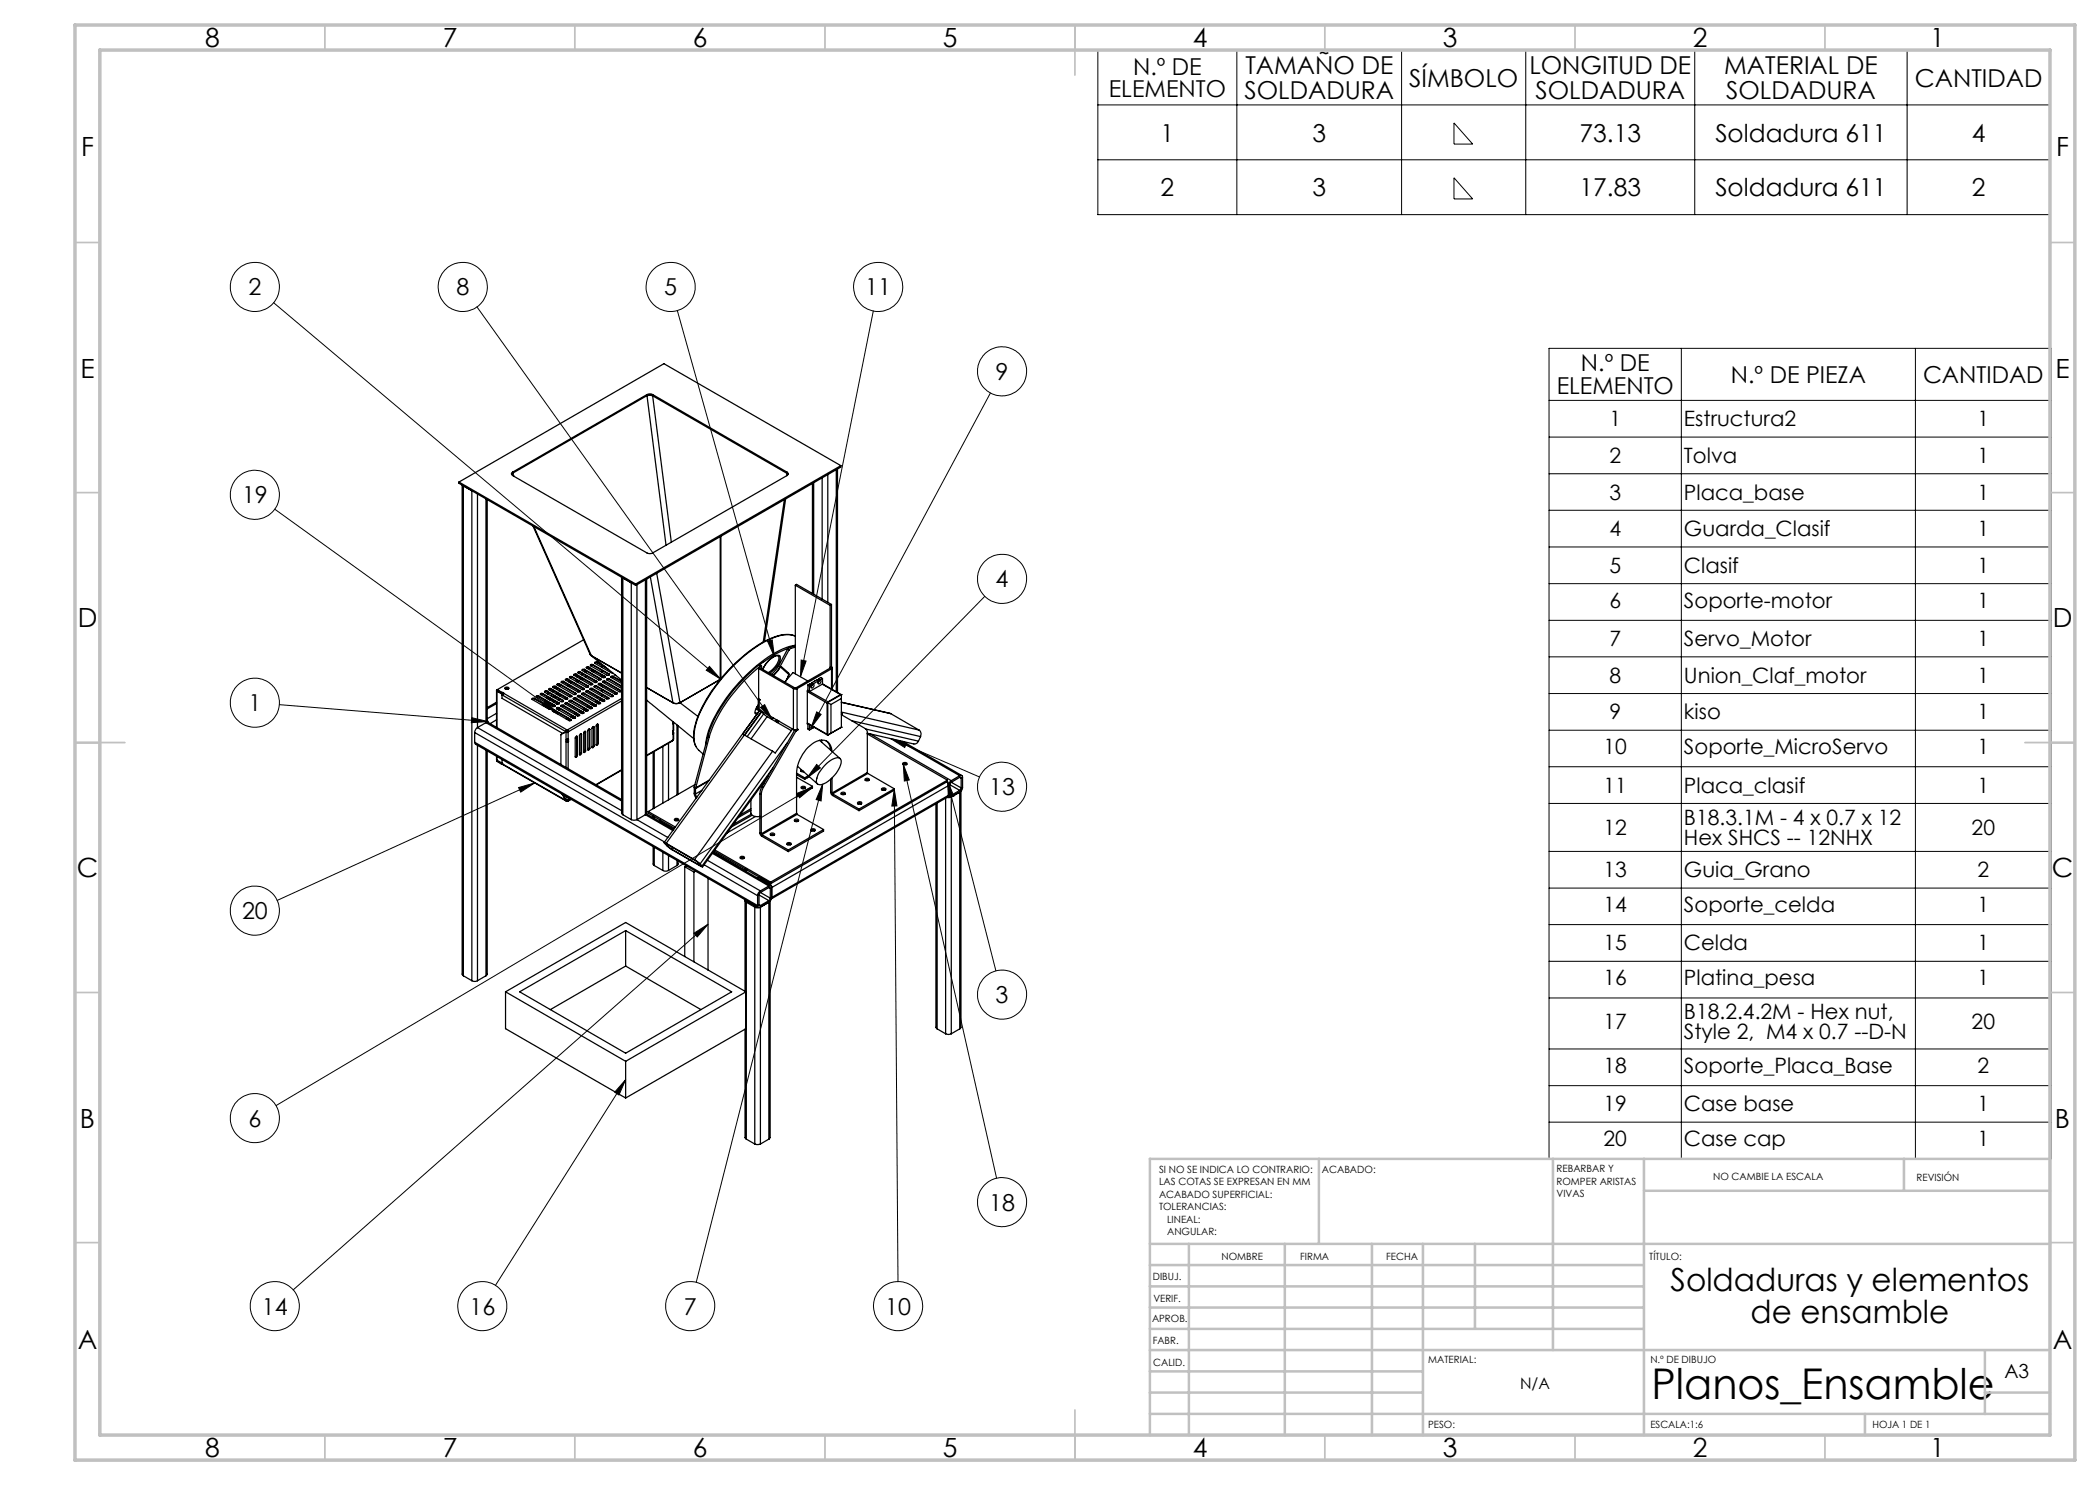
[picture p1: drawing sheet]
<svg xmlns="http://www.w3.org/2000/svg" width="420mm" height="297mm" viewBox="0 0 420 297" stroke-linecap="round" stroke-linejoin="round" font-family="sans-serif">
<g fill="none" stroke="#000" stroke-width=".2">
<path d="M219.6 10h190.4v32.9h-190.4zM247.4 10v32.9M280.3 10v32.9M305.2 10v32.9M338.9 10v32.9M381.4 10v32.9M219.6 32h190.4M219.6 21h190.4M290.8 24.6l3.7 4.2h-3.7zM290.8 35.6l3.7 4.2h-3.7zM54.7 60.5l89.4 75.3M95.4 61.4l59 82.5"/>
<path d="M135.5 62.1l19.4 69.2M174.7 62.2l-14.6 73.2M198.1 78.6l-35.9 67M309.8 69.7h100.4v162.1h-100.4zM336.3 69.7v162.1M383.1 69.7v162.1M309.8 87.4h100.4M309.8 94.8h100.4M309.8 80.1h100.4M55 101.8l56.4 40.8M197 119.3l-35.6 36.3M309.8 102.1h100.4"/>
<path d="M309.8 109.4h100.4M309.8 116.7h100.4M141.9 133.3l2.2 2.5-2.8-1.7zM153.5 128.2l.9-.2 .5 3.3zM160.2 132l1 .2-1.1 3.2zM309.8 124.1h100.4M309.8 131.4h100.4M309.8 138.7h100.4M55.9 140.9l41.7 3.4M94.4 143.5l3.2 .8-3.3 .2zM103.7 157.5l3.2-.9-2.8 1.8zM106.9 156.6l-51.5 23.5"/>
<path d="M109 140.2l2.4 2.4-3-1.6zM152.1 141.5l.8-.6 1.5 3zM159.4 158.7l3.1-1.3-2.6 2.2zM162.5 157.4l-107.3 63.7M163.3 142.4l.9 .5-2 2.7zM163.3 152.9l.8 .7-2.7 2zM164.5 156.8l-.3 3.4-1-.3zM164.5 156.8l-25.3 99.7M178.1 147.7l3.3 .9-.5 .9zM178.1 147.7l17.8 7.7M178.9 157.9l.5 3.3h-1zM178.9 157.9l.7 98.4"/>
<path d="M180.7 152.9l1.2 3.1-1 .2zM180.7 152.9l18.6 82.8M189.5 156.2l1.3 3-1 .3zM189.5 156.2l9.7 38M309.8 146h100.4M309.8 153.3h100.4M309.8 160.7h100.4M309.8 170.3h100.4M309.8 177.6h100.4M138.8 186.7l2.8-1.8-2.1 2.5zM141.6 184.9l-83 73.1M309.8 184.9h100.4"/>
<path d="M309.8 192.3h100.4M309.8 199.6h100.4M125.1 215.9l-1.3 3.1-.9-.6zM125.1 215.9l-26 41.2M309.8 209.8h100.4M309.8 217.1h100.4M309.8 224.4h100.4"/>
<circle cx="51" cy="57.4" r="4.9"/>
<circle cx="92.5" cy="57.4" r="4.9"/>
<circle cx="134.1" cy="57.4" r="4.9"/>
<circle cx="175.6" cy="57.4" r="4.9"/>
<circle cx="200.4" cy="74.3" r="4.9"/>
<circle cx="51" cy="99" r="4.9"/>
<circle cx="200.4" cy="115.8" r="4.9"/>
<circle cx="51" cy="140.5" r="4.9"/>
<circle cx="200.4" cy="157.4" r="4.9"/>
<circle cx="51" cy="182.1" r="4.9"/>
<circle cx="200.4" cy="198.9" r="4.9"/>
<circle cx="51" cy="223.6" r="4.9"/>
<circle cx="200.4" cy="240.4" r="4.9"/>
<circle cx="55" cy="261.2" r="4.9"/>
<circle cx="96.5" cy="261.2" r="4.9"/>
<circle cx="138" cy="261.2" r="4.9"/>
<circle cx="179.6" cy="261.2" r="4.9"/>
</g>
<g fill="none" stroke="#c0c0c0" stroke-width=".35">
<path d="M65 5v5M115 5v5M165 5v5M215 5v10M265 5v5M315 5v5M365 5v5M15 48.5h5M410 48.5h5M15 98.5h5M410 98.5h5M15 148.5h10"/>
<path d="M405 148.5h10M15 198.5h5M410 198.5h5M15 248.5h5M410 248.5h5M65 287v5M115 287v5M165 287v5M215 282v10M265 287v5M315 287v5M365 287v5"/>
</g>
<g fill="none" stroke="#c0c0c0" stroke-width=".5">
<path d="M263.8 231.8v17M310.6 231.8v38.2M328.8 231.8v55.2M328.8 238.2h81.2M380.8 231.8v6.4M410 231.8h-180v55.2M230 248.8h180M230 257.3h98.8M230 253h98.8M237.8 248.8v38.2M257 248.8v38.2M274.4 248.8v38.2"/>
<path d="M284.6 248.8v38.2M295 248.8v17M230 265.8h98.8M230 261.5h98.8M230 278.5h54.6M230 274.3h54.6M230 270h180M397 278.5h13M397 270v12.8M230 282.8h180M373 282.8v4.2"/>
</g>
<path d="M15 5h400v287h-400zM20 10h390v277h-390z" fill="none" stroke="#c0c0c0" stroke-width=".7"/>
<path d="M141.9 133.3l2.2 2.5-2.8-1.7zM153.5 128.2l.9-.2 .5 3.3zM160.2 132l1 .2-1.1 3.2zM152.1 141.5l.8-.6 1.5 3zM163.3 142.4l.9 .5-2 2.7zM178.1 147.7l3.3 .9-.5 .9zM189.5 156.2l1.3 3-1 .3zM180.7 152.9l1.2 3.1-1 .2zM178.9 157.9l.5 3.3h-1zM164.5 156.8l-.3 3.4-1-.3zM159.4 158.7l3.1-1.3-2.6 2.2zM163.3 152.9l.8 .7-2.7 2zM138.8 186.7l2.8-1.8-2.1 2.5zM125.1 215.9l-1.3 3.1-.9-.6zM103.7 157.5l3.2-.9-2.8 1.8zM109 140.2l2.4 2.4-3-1.6zM94.4 143.5l3.2 .8-3.3 .2z" fill="#000"/>
<g fill="none" stroke="#000" stroke-width=".25">
<path d="M129.4 78.9l.6-.1 .5 .1M129.4 79.2l.6-.1 .5 .1M129.4 79.1l.6-.1 .5 .2M129.4 78.9l-26.9 15.5M129.4 79.1l-26.9 15.5M129.4 78.9v.2M129.4 79.1l3.8 30M130.5 78.9l26.9 15.5M130.5 79.2l26.9 15.5M130.5 78.9v.3M130.5 79.2l3.8 29.3M91.8 96.4l35.3 20.4"/>
<path d="M91.8 96.4v.3l35.3 20.4M92.4 97v97.8l.3 .4M95.5 98.8v46.7M97.2 99.8v44.7M97.4 99.9v44.6M102.5 94.4l-.2 .4 .2 .3 26.9 15.5 .6 .1 .5-.1 26.9-15.5 .3-.3-.3-.4M102.5 94.7l-.2 .2M102.5 94.6l-.2 .3M102.5 94.4v.2M102.5 94.6l.3 .6M156.9 99.9l-4.3 28.5M157.1 99.8l-4.2 28.5"/>
<path d="M157.4 94.7l.2 .2zM157.4 94.4v.3M157.4 94.7l-.1 .4M162.5 96.7v22M162.7 96.5v22.3M164.4 95.5v24.3M165.6 94.9v25.6M167.3 93.9v44.5M167.5 93.8v44.7M168.2 93.1l-35.4-20.4-41 23.7M168.2 93.1l-41.1 23.7M168.2 93.1v.3l-41.1 23.7"/>
<path d="M106.6 105.2l11.4 25.7M106.8 105.3l11.5 25.9M124.3 115.4v47.3l.3 .2M127.1 116.8v.3M127.4 116.9v47M129.1 116v46.9M129.3 115.8v46.8l-.2 .3M130.1 115.4l4.5 25.1M131.3 114.6l4.7 25.9M144 107.3v28.6l-8 4.6M144.2 107.2v28.5M159.1 117v17.8"/>
<path d="M159.1 117l6.9 4.1M159.1 117l.2-.1 7 4M99.3 138.1v7.4M99.3 138l.1 .2M99.3 138l1 .5M99.3 138l1 .6M99.4 138.2l1.2 .8M99.4 138.2v7.3M99.4 137.9l1 .6M99.4 137.9l-.1 .1M99.4 138.2h.1M100.3 138.5v.1"/>
<path d="M100.3 138.6l.3 .2M100.4 139.1h.1M100.4 139.1v.6l12.1 7 .7-.3M100.4 138.5l.4 .2M100.4 138.6l.4 .1M100.4 138.5h-.1M100.4 138.6h-.1M100.4 138.5v.1M100.5 139l-.1 .1M100.5 139.1l12.7 7.2M100.8 138.7l-.3 .4M100.8 138.7l12.6 7.3"/>
<path d="M101 137.5a.42 .42 0 0 1 .4-.1 .42 .42 0 0 1 .3 .3 .4 .4 0 0 1-.4 .2 .4 .4 0 0 1-.3-.4zM101 137.7l.2-.2 .6 .2M101.1 137.7a.32 .32 0 0 1 .3-.1 .32 .32 0 0 1 .2 .2l-.1-.1zM106.9 139.7a.25 .25 0 0 0-.3-.1 .25 .25 0 0 0-.1 .3l3.2 1.9a.25 .25 0 0 0 .3 .1 .25 .25 0 0 0 .1-.4M106.9 139.8h-.5M106.9 139.7l3.2 1.8M106.9 139.8l3.2 1.8M106.9 139.7v.1M107.7 139.2l-.3-.1-.2 .2 3.4 2h.3l.2-.1-.2-.2M107.7 139.3h-.5M107.7 139.2l3.2 1.8M107.7 139.2v.1"/>
<path d="M107.7 139.3l3.2 1.9M108.5 138.7l-.2-.1-.2 .2 3.3 2M108.5 138.8l-.4 .1M108.5 138.7l3.3 1.9M108.5 138.7v.1M108.5 138.8l3.3 1.9M109 138.5l3.2 1.8a.25 .25 0 0 0 .4 .1 .25 .25 0 0 0 0-.3M109.2 138.3l-.3 .1M109.4 138.2a.25 .25 0 0 0-.3-.1 .25 .25 0 0 0-.1 .4M109.4 138.3l-.5 .1M109.4 138.2l3.2 1.9M109.4 138.2v.1"/>
<path d="M109.4 138.3l3.2 1.9M109.6 139.5l.1 .3v-.3l-.4 .1M109.6 138.5l-.1 .2M109.7 138.5l-.1 .3M110 137.8l.1 .3M110.1 139.7l-.1 .3M110.1 139.7h.1M110.2 137.7h-.3l-.2 .2 3.4 2 .4-.1v-.2M110.2 137.9h-.5M110.2 137.7l3.3 1.9M110.2 137.9l3.3 1.8M110.2 137.7v.2"/>
<path d="M110.3 139.8l-.3 .2M110.4 138.9l-.2 .3M110.6 140l-.1 .3M110.6 138.1l-.2 .2M110.7 137.3v.2M110.7 137.4h-.1h.5M110.7 138.1l-.2 .3M110.7 139.3l-.1 .1M110.8 139.1l-.1 .3M110.8 137.3v.3M110.8 139.2v.3M111.1 137.3l-.3-.1-.2 .2 3.3 1.9h.4v-.2"/>
<path d="M111.1 137.3l3.2 1.8M111.1 137.3v.1M111.1 137.4l3.2 1.8M111.2 139.3l-.1 .4M111.2 137.5l.2 .3 .3-.1M111.3 138.5l-.1 .3M111.4 136.9h.5l3.2 1.8M111.5 137.7h-.2M111.7 136.8l-.3 .2M111.7 139.7l-.1 .3M111.8 138.7l-.4 .2M111.8 139.7l-.1 .3"/>
<path d="M111.8 138.1l.2 .2M111.8 139l-.1 .1M111.8 138.1l.1 .1M111.9 138.8l-.1 .3M111.9 136.8a.25 .25 0 0 0-.3-.1 .25 .25 0 0 0-.1 .3l3.2 1.9a.25 .25 0 0 0 .4 .1 .25 .25 0 0 0 0-.4M111.9 136.9v.3M111.9 136.8l3.2 1.8M111.9 136.8v.1M111.9 136.9l.1 .1M112 138.8l-.1 .4M112 137v.3M112 136.9v.1"/>
<path d="M112.7 136.3l-.3-.1-.2 .2 3.4 2h.4v-.3M112.7 136.4l-.4 .1M112.7 136.3l3.3 1.8M112.7 136.4l3.3 1.9M112.7 136.3v.1M113.5 139.7v.1M113.5 139.6v.1M113.5 136.9l.1 .3 .3-.1M113.6 135.8l-.3-.1-.2 .2 3.3 2h.5l-.1-.2M113.6 135.9l-.5 .1M113.6 135.8l3.2 1.9M113.6 135.8v.1"/>
<path d="M113.6 135.9l3.2 1.9M113.8 136.4h.3l.1 .2M113.9 137.1l-.1 .1M114.2 136.5v.1M114.3 139.2l.1 .1M114.3 139.1v.1M114.4 135.3a.25 .25 0 0 0-.3-.1 .25 .25 0 0 0-.1 .4l3.2 1.8h.4l.1-.1-.1-.1M114.4 135.4l-.5 .1M114.4 135.3l3.2 1.9M114.4 135.3v.1M114.4 135.4l3.2 1.9M115.1 139.6a.25 .25 0 0 0-.3-.1 .25 .25 0 0 0-.1 .3l3.3 1.9h.4v-.2"/>
<path d="M115.1 139.7l-.4 .1M115.1 138.7l.1 .1M115.1 139.6l3.3 1.9M115.1 138.6v.1M115.1 139.6v.1M115.1 139.7l3.3 1.9M115.2 134.8h-.3l-.2 .2 3.3 1.9a.25 .25 0 0 0 .4 .1 .25 .25 0 0 0 .1-.3M115.2 135h-.4M115.2 134.8l3.3 1.9M115.2 135l3.3 1.8M115.2 134.8v.2M115.3 136v.3"/>
<path d="M115.6 135.2l-.3 .2M115.7 136.2l-.3 .1M115.8 136.2l-.3 .2M116 139.1h-.3l-.2 .1 3.3 2h.4v-.2M116 139.2l-.5 .1M116 138.3h.1M116 139.1l3.2 1.9M116 138.1v.2M116 139.1v.1M116 139.2l3.2 1.9M116 135.6h.1M116 135.6v.2"/>
<path d="M116.1 134.4l-.2-.1-.3 .2 3.3 2a.24 .24 0 0 0 .3 .1 .24 .24 0 0 0 .1-.4M116.1 134.5h-.5M116.1 134.4l3.2 1.8M116.1 134.5l3.2 1.8M116.1 134.4v.1M116.1 135.6v.2M116.2 135.5l-.2 .1M116.3 135.6h-.2M116.4 135.6v.3l.2-.2M116.5 134.7l-.1 .3M116.5 135.7h-.1M116.7 127.9l-17.3 10"/>
<path d="M116.8 138.6a.25 .25 0 0 0-.3-.1 .25 .25 0 0 0-.1 .4l3.2 1.9a.25 .25 0 0 0 .4 0 .25 .25 0 0 0 .1-.3M116.8 138.7l-.5 .1M116.8 137.8l.1 .1M116.8 138.6l3.3 1.9M116.8 137.7v.1M116.8 138.6v.1M116.8 138.7l3.3 1.9M116.9 133.9a.25 .25 0 0 0-.3-.1 .25 .25 0 0 0-.1 .3l3.3 1.9h.3l.1-.1-.1-.2M116.9 134l-.5 .1M116.9 133.9l3.2 1.8M116.9 133.9v.1M116.9 134l3.2 1.9"/>
<path d="M117 134.4l.2-.1v.2M117.1 134.3v.2M117.1 135.1v.2M117.1 135.3l.1 .1M117.1 135.3v.1M117.2 135.4l-.1 .1M117.2 135.1v.3M117.6 138.1h-.3l-.2 .2 3.4 2 .4-.1v-.2M117.6 138.3h-.4M117.6 137.3l.1 .1M117.6 138.1l3.3 1.9M117.6 137.2v.1"/>
<path d="M117.6 138.1v.2M117.6 138.3l3.3 1.9M117.7 133.4l-.3-.1-.2 .2 3.3 2a.25 .25 0 0 0 .4 .1 .25 .25 0 0 0 .1-.3M117.7 133.5l-.4 .1M117.7 133.4l3.3 1.9M117.7 133.4v.1M117.7 133.5l3.3 1.9M118 130.9l6.3 3.7-6-3.4M118.1 130.9l.2 .3M118.2 131.1l6.1 4.9M118.4 133.9l-.1 .3M118.5 137.7l-.2-.1-.3 .2 3.3 2 .5-.1-.1-.1"/>
<path d="M118.5 137.8l-.5 .1M118.5 136.8v.1M118.5 137.7l3.2 1.9M118.5 136.7v.1M118.5 137.7v.1M118.5 137.8l3.2 1.9M118.6 132.9a.25 .25 0 0 0-.4-.1 .25 .25 0 0 0-.1 .4l3.3 1.8a.25 .25 0 0 0 .3 .1 .25 .25 0 0 0 .1-.3M118.6 133l-.5 .1M118.6 132.9l3.2 1.9M118.6 132.9v.1M118.6 133l3.2 1.9M118.9 134.2l-.3 .2 .3-.2"/>
<path d="M119.3 137.2a.25 .25 0 0 0-.3-.1 .25 .25 0 0 0-.1 .3l3.2 1.9a.25 .25 0 0 0 .4 .1 .25 .25 0 0 0 .1-.3M119.3 137.3l-.5 .1M119.3 136.3l.1 .1M119.3 137.2l3.3 1.9M119.3 136.2v.1M119.3 137.2v.1M119.3 137.3l3.3 1.9M119.4 132.4a.25 .25 0 0 0-.3-.1 .25 .25 0 0 0-.1 .4l3.2 1.8 .4 .1M119.4 132.5l-.5 .1M119.4 132.4l1.7 1M119.4 132.4v.1M119.4 132.5l2.2 1.3"/>
<path d="M119.5 139.3h.1M119.5 139.3l.2 .1M119.6 139.4h-.1M120.1 136.7h-.3l-.2 .1 3.4 2h.4v-.2M120.1 136.8l-.4 .1M120.1 135.9h.1M120.1 136.7l3.3 1.9M120.1 135.7v.2M120.1 136.7v.1M120.1 136.8l3.3 1.9M120.3 139.8l-.4 .1M120.3 139.8h.1"/>
<path d="M120.3 133.1v.3M120.3 134v.4M120.3 135v.4M120.3 136.9v.4M120.3 137.9v.4M120.3 138.8v.4M120.5 133.2v.3M120.5 134.1v.4M120.5 135.1v.4M120.5 137v.4M120.5 138v.4M120.5 139v.3"/>
<path d="M120.5 139.9l-.3 .2M121 136.2h-.2l-.3 .1 3.3 2a.24 .24 0 0 0 .3 .1 .24 .24 0 0 0 .1-.3M121 136.3l-.5 .1M121 135.4h.1M121 136.2l3.2 1.9M121 135.3v.1M121 136.2v.1M121 136.3l3.2 1.9M121.7 139.7h.1M121.7 139.6v.1M121.8 135.7a.25 .25 0 0 0-.3 0 .25 .25 0 0 0-.1 .3l2.9 1.7M121.8 135.9h-.5"/>
<path d="M121.8 134.9l.1 .1M121.8 135.7l2.5 1.5M121.8 134.8v.1M121.8 135.7v.2M121.8 135.9l2.5 1.4M122.6 139.2h.1M122.6 139.1v.1M122.6 135.3l-.3-.1-.2 .2 2.2 1.3M122.6 135.4h-.4M122.6 135.3l1.7 .9M122.6 135.3v.1M122.6 135.4l1.7 .9"/>
<path d="M123 134.9l.2 .2M123 134.9v.1M123.4 138.7h.1M123.4 138.6v.1M124.2 138.2l.1 .1M124.2 138.1v.1M124.3 139.7l-10.8 6.3M144 135.7l.1 .1M151.7 139.8v1.9l.1 .3M151.7 139.6v.2l.1 .2M151.7 133a32.5 32.5 0 0 0-9.9 13.4l-.2 .8M151.7 133.7l7 4"/>
<path d="M151.7 133.7l.3-.1 7 4M151.7 133.7v6.1l.3 .1M151.7 133l.3 .2M151.8 140v2M152 139.9v.1h-.2M152 139.9l-.2 .1M152 133.2a30.8 30.8 0 0 0-10.1 14.2M152 133.2h.3l.1 .6M152 132.9l-.3 .1M152 132.9l.3 .3M152.5 133.9a4.7 4.7 0 0 1 3.1-2.8 .66 .66 0 0 1 .4 1 5.4 5.4 0 0 1-2.1 2.6M152.6 133.9a4.1 4.1 0 0 1 3-2.7 1.16 1.16 0 0 1-.2 1.5l-.7 1-1 .8"/>
<path d="M155.7 133.2l-1.4 1.7M155.7 133.2l.3 .2M156 133.4l-.7 1-.7 .7M156.1 133.4l-.5 .7-.9 1M156.1 133.4l.2-.1 1.4 1.3 .1 .3M156.1 133.4l1.7 1.5M157.3 136l1.3-1.5 3 1.7M157.5 129.8l.3 .3M157.5 129.8l-1.8 3.4M157.6 129.7a19.3 19.3 0 0 0-5.6 3.2M157.8 130.1l-1.8 3.3M157.8 134.8l-.8 1.7 .8-1.6"/>
<path d="M157.9 129.5l-.4 .3M157.9 129.5l.3 .2M158.2 129.7l-.4 .4M158.7 137.7l.3 .1 .4-.1M158.7 137.7v8.2M158.8 127.1a6.7 6.7 0 0 0-5.2 .8 31.5 31.5 0 0 0-14.4 16.3 7.2 7.2 0 0 0-.1 5M159 137.6h.2M159 137.6l-.3 .1M159.1 127.2a5.7 5.7 0 0 0-4.9 .5 31.4 31.4 0 0 0-12.9 12.5 14 14 0 0 0-2.5 7.8l.4 1.4 1.4 1.4M159.1 129.5l-.9 .2M159.1 129.2l-1.2 .3M159.1 129a20.2 20.2 0 0 0-9.9 6.1 28.4 28.4 0 0 0-7.9 12.5l-.2 1.3"/>
<path d="M159.2 137.6l.2 .1M159.4 137.7v8.2M161.5 138.3l3.9 2.3M161.6 138.1h-.1v6.7l.1-.1v1.1l.3 .2M161.6 137v1.1l.3 .2M161.6 137l.3 .2M161.9 137.2v1.1M161.9 138.3h.1M161.9 138.3l3.7 2.1M162.3 136.9l-.4 .3M162.3 136.6l.4 .2M162.3 136.9l-.3-.1-.4 .2"/>
<path d="M162.4 136.7l.1 .3-.3 .4M162.7 136.8a.41 .41 0 0 1 0 .6 .41 .41 0 0 1-.5 .1l.1-.6M162.7 136.8h.1M163.7 136.1l-1 .7M163.7 135.7l.4 .3M163.7 136.1l-.3-.1-1.1 .6M163.8 135.9l.1 .3-.3 .4M164.1 136a.42 .42 0 0 1 0 .5 .42 .42 0 0 1-.5 .2l.1-.6M164.1 136h.1M164.5 136.8l-2.6 1.5M164.5 136.8l3.6 2.1M164.5 136.8l3.7 2.1"/>
<path d="M164.5 135.7v1.1M164.5 135.7l-.4 .3M164.5 135.7l-.3-.2-.5 .2M166 121.1v12.5M166 133.6l.3 .2M166 133.6l-6.8 4M166.3 133.3l.1 .2-.1 .3M166.3 133.3l-.3 .3M166.3 133.8l-6.9 3.9M166.3 120.9v12.4M166.3 133.8v4M166.3 120.9l-.3 .2"/>
<path d="M166.4 133.6v4.3M168.1 138.9l.1 .1M168.1 138.9h.1M168.1 138.9l-2.5 1.5M168.2 139h.1M168.2 139l-2.6 1.4M168.2 138.9l.1 .1M168.2 138.9h.1M168.3 139v6.4M168.3 139.7l-2.1 1.2M94.9 148.4l.2 .4 56.6 32.7M94.9 148.4l56.6 32.7"/>
<path d="M94.9 146.5v1.9M94.9 146.5l38 21.9M95.5 145.5l-.3 .3-.3 .7M95.5 149v47.1M95.5 145.5l28.8 16.6M97.2 144.5h.4l26.7 15.4M97.2 144.5l-1.7 1M97.2 150v45.2M97.2 144.5l27.1 15.7M97.4 150.2v44.7l-.2 .3M97.4 144.1l.3 .5M99.3 151.2l.1 .8"/>
<path d="M99.3 140.4l-1.9 1.1M99.3 144l-1.3 .7M99.3 142.7l-1.9 1.1M99.3 140.7l-1.9 1.1M99.3 152.1l1 .6M99.3 152.1l1 .7M99.4 152l1 .7M99.4 151.3v.7M99.4 152.1h-.1M100.3 152.7v.1M100.4 152.6l.1 .2M100.4 152.6l-.1 .1"/>
<path d="M100.4 151.9v.7M100.4 152.7l-.1 .1M100.4 152.7h.1M100.5 152.8l12.7 7.4M100.5 152.8l12.7 7.3M108.8 140.9l-.1 .2M109 140l-.1 .3M109.2 140.5l.3-.2-.1 .3M109.2 141.1l-.1 .3M109.3 140.2l-.4 .2M109.3 141.2l-.1 .3M109.6 141.3l-.1 .3"/>
<path d="M109.6 140.4l-.1 .3M109.9 140.5l-.1 .3M110 141.6l-.1 .2M110.1 141.6l.1 .1M110.1 141.6v.2M110.1 141.5v.1M110.3 140.8l-.1 .3M110.5 140.9l-.2 .3M110.7 140l-.1 .4M110.7 141l-.1 .3M110.8 142.1l-.1 .2M110.9 142h-.2l-.2 .1 3.3 2h.4v-.2"/>
<path d="M110.9 142.1h-.2l-.2 .1M110.9 141.2h.1M110.9 142l3.3 1.9M110.9 141v.2M110.9 142v.1M110.9 142.1l3.3 1.9M110.9 142.1l-.1 .3M111 140.2l-.1 .3M111.2 142.3l-.1 .3M111.5 140.5l-.1 .3M111.5 142.4l-.2 .3M111.5 141.6l-.1 .2"/>
<path d="M111.5 140.5v.3M111.6 142.5l-.2 .3M111.8 140.6l.1 .2h-.5M111.8 141.5a.25 .25 0 0 0-.3-.1 .25 .25 0 0 0-.1 .4l3.2 1.8a.25 .25 0 0 0 .4 .1 .25 .25 0 0 0 0-.3M111.8 141.6l-.5 .1M111.8 140.7l.1 .1M111.8 141.5l3.2 1.9M111.8 140.6v.1M111.8 141.5v.1M111.8 141.6l3.2 1.9M111.8 141.7l-.1 .3M111.9 141.7l-.1 .3"/>
<path d="M112.2 146.9v6M112.3 146.9h-.1M112.4 158.8l.8 1.3M112.5 158.9l.7 1.2M112.6 141a.25 .25 0 0 0-.3-.1 .25 .25 0 0 0-.1 .4l3.3 1.9h.4l.1-.2-.1-.1M112.6 141.2h-.5M112.6 140.2l.1 .1M112.6 141l3.3 1.9M112.6 140.1v.1M112.6 141v.2M112.6 141.2l3.3 1.8M113.2 146.3v.1"/>
<path d="M113.2 146.4l.2 .1 .2-.1M113.2 146.4h.1M113.2 146.4l-1 .5M113.2 146.4v7.1M113.2 159.3v.8M113.2 146.3h.1M113.3 148.4h.3M113.3 146.3h.1M113.3 146.3h-.1M113.3 146.2h.1M113.3 146.4h.3M113.3 146.3v.1"/>
<path d="M113.3 146.4h-.1M113.3 146.3l-.1 .1M113.3 148.3h.3M113.3 148.3v.1M113.3 146.2v.2M113.3 146.2v.1M113.4 146.1l-.1 .2M113.4 146l-.2 .3M113.4 146h.1M113.4 146.1h.1M113.4 146v.1M113.4 147.9v.1"/>
<path d="M113.4 148l-.1 .4M113.5 140.6l-.3-.1-.2 .2 3.3 2 .5-.1-.1-.2M113.5 140.7l-.5 .1M113.5 140.6l3.2 1.8M113.5 140.6v.1M113.5 140.7l3.2 1.9M113.5 146l.2 .3M113.5 146.1l.1 .2M113.5 146v.1M113.5 147.9l-.1 .1M113.6 146.4h.1M113.6 148.3v.1"/>
<path d="M113.6 143.6l-.4 .2M113.6 146.3v.1M113.6 146.3h.1M113.6 146.4v1.9M113.6 148.4v5.4M113.6 159.5v.6M113.6 148.3l.1 .1M113.6 148.3h.1M113.7 148.4v-.6l-.4 .1v.5M113.7 146.3l-.1 .1M113.7 148.4h-.1M113.7 143.7l-.3 .2"/>
<path d="M114.1 143.9l-.4 .2M114.1 144l-.3 .1M114.2 159.8l-.5 .3M114.2 144l.1 .1M114.2 143.9v.1M114.3 159.9l-.6 .3M114.3 140.1a.25 .25 0 0 0-.3-.1 .25 .25 0 0 0-.1 .3l3.2 1.9a.25 .25 0 0 0 .4 .1 .25 .25 0 0 0 0-.3M114.3 140.2l-.5 .1M114.3 140.1l3.2 1.9M114.3 140.1v.1M114.3 140.2l3.2 1.9M114.4 143.2l-.3 .1"/>
<path d="M114.5 143.2l-.3 .2M114.9 143.4l-.4 .2M115 143.5l-.3 .1M115 143.5l.1 .1M115 143.4v.1M115.2 142.7l-.3 .1M115.4 151.1l-.3 .3M115.4 147.3l.1 .1M115.4 147.2v3.9M115.4 151.1h.1M115.4 142.8l-.3 .1M115.5 147.4l-.2-.2-.3 .4 .1 3.9 .2-.1 .2-.3"/>
<path d="M115.5 147.4v3.7M115.7 142.9l-.3 .2M115.8 143l-.3 .2M115.9 143v.1M115.9 142.9v.1M116.1 142.2l-.4 .1M116.2 146.8h.1M116.2 150.6l-.3 .4M116.2 146.8l.1 .1M116.2 150.6h.1M116.2 146.8v3.8M116.2 142.3l-.3 .1"/>
<path d="M116.3 146.9l-.2-.1-.2 .2v4h.2l.2-.4M116.3 146.9v3.7M116.6 142.4l-.4 .2M116.6 142.5l-.3 .2M116.7 142.6h.1M116.7 142.4v.2M116.9 141.7l-.3 .2M117 150.1l-.1 .3-.2 .1M117 146.3l.1 .1M117 146.3v3.8M117 150.1h.1M117.1 141.8l-.4 .2"/>
<path d="M117.1 146.4v-.1h-.2l-.2 .2v3.9a.23 .23 0 0 0 .4 .1 .23 .23 0 0 0 0-.4M117.1 146.4v3.7M117.4 142l-.3 .2M117.5 142l-.3 .2M117.5 142.1h.1M117.5 142v.1M117.7 141.2l-.3 .2M117.9 149.6l-.3 .4M117.9 145.9h.1M117.9 145.8v3.8M117.9 149.6h.1M117.9 141.3l-.3 .2"/>
<path d="M118 145.9l-.2-.1-.3 .4 .1 3.8h.2l.2-.4M118 145.9v3.7M118.2 141.5l-.3 .2M118.3 141.6l-.3 .1M118.4 141.6h.1M118.4 141.5v.1M118.6 140.7l-.3 .2M118.7 145.3v.1M118.7 149.1l-.3 .4M118.7 145.4h.1M118.7 149.1l.1 .1M118.7 145.4v3.7"/>
<path d="M118.7 140.8l-.3 .2M118.8 145.4l-.2-.1-.2 .3v3.9h.2l.2-.3M118.8 145.4v3.8M119.2 141.1l.1 .1M119.2 141v.1M119.4 140.3l-.3 .1M119.5 148.6l-.1 .3-.2 .1M119.5 144.9l.1 .1M119.5 144.8v3.8M119.5 148.6l.1 .1M119.6 140.3l-.4 .2M119.6 145v-.2h-.2l-.2 .3v3.8a.23 .23 0 0 0 .4 .1 .23 .23 0 0 0 0-.3"/>
<path d="M119.6 145v3.7M120.1 140.6v.1M120.1 140.5v.1M120.9 140.2h.1M120.9 140v.2M124.3 154.1l-5.1 2.9M124.3 140.2l-10.6 6.1M124.3 153.9l-5.1 3M129.3 140l9.4 7.7M130.6 150.4v11.3M130.8 150.3v11.3M132.6 149.3v11.3"/>
<path d="M133.7 148.7v11.3M134.5 146.6h.1M134.5 146.2l.1 .5M134.5 146.3h.1M134.5 146.2l.1 .1M134.5 146.7h.1M134.6 148l-5.3 3.2M134.6 144.5h.1M134.6 140.5l.7 .2 .7-.2M134.6 140.5l-5.3-3 4.8 2.8a1.63 1.63 0 0 0 1.9 .2M134.6 146.3l.1 .2M134.6 148l-5.3 3.1"/>
<path d="M134.6 148h.1M134.6 144.4v.4M134.6 144.5l.1 .2-.1 .1M134.6 144.8v1.4M134.6 146.7v1.3M134.6 146.2h-.1M134.6 144.5l-.1 .1M134.7 146.5l-.1 .2M134.7 146.1v.4M134.7 144.7l-.1 1.5M134.7 146.6l-.1 1.4M135.4 145v14"/>
<path d="M135.6 145.2v13.7M135.9 140.5h.1M136 140.5l3.6 2.8M138.9 157.4v.1M138.9 158.6l.3 1M138.9 157.4l.2 .2M138.9 157.5v1.1M138.9 157.5l.2 .2M138.9 158.6l.2 .2M139 156.9l-9.4 5.4M139.1 158.8l.3 .6M139.1 157.7v1.1"/>
<path d="M139.1 157.6v.1M140.4 158.1l-1.3 .7M141.6 147.2l.3 .2M141.6 147.2l-2.7 10.2M141.7 156.2l-2.6 1.5M141.9 147.4l-2.8 10.2M141.9 156l-2.8 1.6M151.4 141.4h.1M151.4 141.4l-.1 .3 .1 .3h.3M151.4 141.4v.2l.5 .5M151.6 142.6h-.6M151.6 141.2l-.2 .2"/>
<path d="M151.7 140.9a1.83 1.83 0 0 0-.6 1.9l.2 .1M151.7 141.1l-.3 .3M151.8 142l6.9 3.9M152 158.7v7.9M152 158.7l.3 .2M152 142.1l.3 .2M152.3 142.3v.1M152.3 142.3l-19.1 26.4M152.3 158.9v7.9M152.3 142.4l.4 .4M152.3 142.4l-3.4 4.6M152.4 157.3l-.3 .7-.1 .7"/>
<path d="M152.4 157.3l.3 .2M152.7 157.5l-.3 .7-.1 .7M152.7 142.8l.7 .5M152.7 156.5v.3M152.7 142.8l-3.3 4.5M152.9 156.3v.3M153.4 143.3l4.9 2.8M153.4 143.3l-3.2 4.5M153.6 155.2l-13.1 18.2M154.5 150.2l-6-3.4 3.4-4.8-19.1 26.5M154.5 150.2l-15.6 21.7M154.6 153.6l-14.2 19.6"/>
<path d="M154.6 143.5l-.2 .4M155.3 144l-.2 .3 .3-.3M155.7 144.2l-.3 .3M155.9 144.2l-.4 .3M157.4 148.6l-17.4 24.2M158.5 145.8l-3.5 4.8-.5-.4M158.6 145.9l.3 .2M158.7 145.9h.7M158.9 146l.3 .2M158.9 146l-6.5 11.3M159 146h-.1M159.2 146.2l-6.5 11.3"/>
<path d="M159.3 154.6v8.1M159.3 155.5l3.2 1.8M159.3 154.6l1.6 1M159.3 154.9l1.6 1M159.4 145.9l.2-.1v.2M159.4 145.9l.2 .1M159.5 153.2l4 3.6M159.6 146l-.4 .2M160.2 157.4a.47 .47 0 0 1 .5-.2 .47 .47 0 0 1 .4 .4 .47 .47 0 0 1-.5 .2 .47 .47 0 0 1-.4-.4zM160.3 153.9l-.1 .3 .6 .2M160.3 157.7l.2-.1 .5 .1M160.5 154.2l-.3 .1"/>
<path d="M160.9 155.6v.3M161.5 144.7l4 2.3M161.5 144.6l3.9 2.3M161.6 155.1l-.7 .5M161.9 155.3l-1 .6M161.9 144.9v1.1M162.2 145.6l.1 .1M162.3 145.2l-.1 .3 .1 .2M162.3 145.3l.4 .3M162.3 145.7l-.4 .3M162.3 145.3l.4 .2M162.4 145.2l-.1 .1"/>
<path d="M162.5 157.3v.3l-3.2 1.8M162.5 157.3l-3.2 1.8M162.7 145.5v.1M162.7 145.4v.1M162.8 145.4l-.1 .2M163.9 148.1l4.1 3.6M164.3 148v.4M165 153a3.4 3.4 0 0 1 2.9-1.4l.1 .1a2.23 2.23 0 0 1-.5 2.5 5.8 5.8 0 0 1-3.5 2.7 .8 .8 0 0 1-.7-.4 .8 .8 0 0 1 .1-.9l.4-1.1zM165.2 148.2l.7 .9 .2 .9M165.4 146.9l.1 .1M165.4 140.6v6.3M165.5 147h.1"/>
<path d="M165.5 140.5h.1M165.5 140.5l-.1 .1M165.6 147h.1M165.6 140.5v.1M165.6 140.5v6.5M165.6 140.4l-.1 .1M165.6 140.4h.1M165.6 140.4v.2M165.6 140.6l.6 .3M166.1 158.4l.1 .4 .3 .3M166.1 158.4l.3 .2M166.1 155.9v2.5"/>
<path d="M166.2 140.9v5.7M166.2 146.6l-.6 .4M166.4 150.3a2.06 2.06 0 0 0-.9-2 2.06 2.06 0 0 0-2.2 0 7.7 7.7 0 0 0-4 6.3M166.4 158.6l.1 .2M166.4 155.6v3M166.5 158.8l5.3 3M166.5 159.1l5.3 3M166.5 158.8v.3M168.3 142.5l.2 .3h-.2M168.3 140.4l9.9 2.3zM168.3 142.9l4.8 2.8 .3 .5 .1 .4M168.3 158.9l.2-.2 .5 .2"/>
<path d="M168.3 145.4l-2.7 1.6M168.3 145.4h.1M168.3 145.4l-2.1 1.2M168.3 142.4l15.5 3.6M168.3 158.5l.3-.1 .5 .2a.43 .43 0 0 1-.5 .4 .43 .43 0 0 1-.4-.4zM170.3 144.1l13.8 3.2M173 155.8a.47 .47 0 0 1 .5-.2 .47 .47 0 0 1 .3 .4 .47 .47 0 0 1-.4 .2 .47 .47 0 0 1-.4-.4zM173.1 156.1l.3-.1 .4 .1M173.1 145.8l10.6 2.4M173.5 146.6l9.3 2.2 .5-.1 .4-.5M173.5 154.5l.1 .2M173.5 146.6v7.9"/>
<path d="M173.5 154.5l-7.1 4.1M173.5 146.8l16 9.2M173.6 154.7l-7.1 4.1M173.6 154.7l5.3 3.1M174.1 146.8l16.2 9.3M176.3 157.7a.47 .47 0 0 1 .5-.2 .47 .47 0 0 1 .4 .4 .47 .47 0 0 1-.5 .2 .47 .47 0 0 1-.4-.4zM176.4 158l.3-.1 .4 .1M178.2 142.7l5.6 3.3M178.9 157.8v.2l-7.1 4.1M178.9 157.8l-7.1 4M179.7 148.1l12.2 7M180.5 148.3l11.9 6.8"/>
<path d="M180.6 152.6a.47 .47 0 0 1 .4-.1 .47 .47 0 0 1 .4 .4 .47 .47 0 0 1-.5 .1 .47 .47 0 0 1-.3-.4zM180.6 152.9l.4-.1 .3 .1-.3-.1zM183.8 146a1.05 1.05 0 0 1 .3 1.3M184.1 147.3l-.4 .9M189.1 159.7v47.1M189.4 156.3l.3 .8M189.5 156l-35.4 20.4M189.5 156v.3l-35.4 20.4M189.7 159.3l.2 .1M189.7 159.1a.35 .35 0 0 0 .2 .3 .35 .35 0 0 0 .4 0M189.7 159.1l-.1 .3-35.3 20.4M189.7 157.1v2"/>
<path d="M189.7 157.1l-35.4 20.4M189.7 159.1l-35.4 20.4M190 158.9l.1 .2h.2M190 156.9v2M190 158.9l.3 .2M190 156.9l1.9 1.2M190.3 156.1l-.4 .3-.2 .7M190.3 156.5l-.3 .4M190.3 159.4l-.9 .1M190.3 159.4v47.4M190.3 156.5l1.9 1.1M191.9 155.1a.34 .34 0 0 1 .4 0 .34 .34 0 0 1 .2 .4v1.9a1.11 1.11 0 0 1-.6 1"/>
<path d="M191.9 155.5l.2-.1 .1 .2M191.9 158.1l-1.6 1M191.9 158.4l-1.6 1M191.9 155.1l-1.6 1M191.9 155.5l-1.6 1M191.9 158.4v47.4M191.9 155.5l.3 .1M192.2 158.2v47.3l-.3 .3M192.2 157.6l-.3 .5M192.2 155.6v2M113.2 160.1h.1M113.2 160.1l.2 .1"/>
<path d="M113.2 160.1h.4M113.4 160.2h.1M113.6 160.1l-.1 .1M113.6 160.1h.1M113.7 160.1h.1M113.7 160.1l-.2 .1M124.6 162.9v-47.3l1.7 1v47.3M124.6 162.9l1.7 1M126.3 163.9l.3 .1 .8-.1M127.4 163.9l6.2 3.6M129.1 162.9l-1.7 1M129.1 162.9l5.5 3.2"/>
<path d="M129.3 162.8l5.4 3.1M129.6 162.3l5.5 3.1M129.6 162.3v.3l5.3 3.1M130.6 169.3v3.6l.2 .2M130.6 163.2v.3M130.8 173.1l1.8 1M130.8 163.3v.4M130.8 169.5v3.6M132 164.3v.1M132 164.3l2.7 1.6M132 164v.3M132.6 174.1l.4 .1 .7-.1"/>
<path d="M132.6 170.4v3.7M133.2 168.8l-.1-.1 6 3.5 1.1 1-.3-.1M133.2 168.8l.4 .5M133.2 168.7l-.4-.2 .6 .7 .9 .7 6.2 3.5-.1-.2M133.2 168.7l5.7 3.2M133.3 168.8h-.1M133.6 169.3l.7 .5M133.7 171.1v3M133.8 169l-.2 .3M134.3 169.8l5.6 3.3M134.5 169.5l-.2 .3M134.9 163.8a.45 .45 0 0 1 .5-.1 .45 .45 0 0 1 .3 .3 .44 .44 0 0 1-.5 .2 .44 .44 0 0 1-.3-.4z"/>
<path d="M134.9 164.1l.4-.1 .4 .1M135.4 173.1l-1.7 1M135.4 172.1v1M135.6 172.2v.7l-.2 .2M136.9 173.4v17.9M136.9 173.4l1.9 1M137.3 173.2l-.4 .2M138.8 174.4v18M138.9 171.9l1.1 .9M139.1 174.2l-.3 .2M140 172.8l.4 .4M140.1 173l-.2 .1"/>
<path d="M140.8 173l10.7 6.1M141.5 172l10.6 6.2M141.6 175.7v18.3M142.5 170.7l11.3 6.5M142.6 170.5l11.6 6.7M142.6 170.4l6.3 3.7M142.8 170.2l11.3 6.5M143 170l11.1 6.4M148 171.4a.47 .47 0 0 1 .5-.2 .47 .47 0 0 1 .4 .4 .47 .47 0 0 1-.5 .2 .47 .47 0 0 1-.4-.4zM148.1 171.7l.2-.1 .5 .1M148.9 174.1h.1M149 173.8l-.1 .3"/>
<path d="M149 180v.2l.3 .2M149.2 173.9h.1M149.2 173.9v.4M150.2 160v2.6a1.39 1.39 0 0 0 1.8 .7M150.2 161.7l-2.2 1.3M150.2 162.1l-2.6 1.4M150.2 162.8l-3.6 2.1M150.4 163.1l-4.1 2.3M151.1 163.3l-5.6 3.3M151.5 179.1v2M151.6 175.6l.1-.1h.3l1.9 1.1 .4 .9M151.8 179v1.9"/>
<path d="M151.8 179l2 1.1M151.8 175.4l-.1 .1M151.9 175.9h.2M152 166.6l.4 .6M152 166.6l.3 .2M152.1 178.2l-.4 .4-.2 .5M152.1 178.5l-.3 .5M152.1 175.9l1.7 1M152.1 178.5l2 1.1M152.1 175.9h-.1M152.3 166.8l.1 .1M152.4 166.9l5.3 3.1"/>
<path d="M152.4 167.2l5.3 3.1M152.4 166.9v.3M153.7 176.9h.1M153.8 177.2a.35 .35 0 0 1 .4 0 .35 .35 0 0 1 .1 .3M153.8 177.5h.2l.1 .2M153.8 176.9l.1 .1M153.8 177.2l-1.7 1M153.8 177.5l-1.7 1M153.8 177.5l.3 .2M154.1 166.8a.47 .47 0 0 1 .5-.2 .47 .47 0 0 1 .3 .4 .47 .47 0 0 1-.5 .1 .47 .47 0 0 1-.3-.3zM154.1 179.6l-.3 .5M154.1 177.7v1.9"/>
<path d="M154.1 167l.4-.1 .3 .1M154.1 176.4v.3M154.3 179.5l-.2 .7-.3 .2M154.3 177.5v2M157.4 168.7a.47 .47 0 0 1 .5-.2 .47 .47 0 0 1 .3 .4 .47 .47 0 0 1-.5 .2 .47 .47 0 0 1-.3-.4zM157.4 168.9l.4-.1 .4 .1M157.7 170v.3M158.9 164.2l.2-.1 .6 .1M159 163.9l.5-.1 .2 .2a.41 .41 0 0 1-.4 .4 .41 .41 0 0 1-.4-.4zM159.3 162.7l.1 .2M159.3 162.7l-7 4.1M159.4 162.9l-7 4"/>
<path d="M159.4 162.9l5.3 3M162.2 165.9a.49 .49 0 0 1 .8 .2 .47 .47 0 0 1-.5 .2 .47 .47 0 0 1-.3-.4zM162.2 166.2l.2-.2 .5 .2M164.7 165.9v.3l-7 4.1M164.7 165.9l-7 4.1M171.5 160.5a.4 .4 0 0 1 .5-.2 .4 .4 0 0 1 .3 .5h-.7zM171.6 160.8l.3-.1 .4 .1M171.8 161.8v.3M187.2 160.8v44.7l.2 .3M187.4 160.7v45.1M92.7 195.2v-98l1.7 .9v98M92.7 195.2l1.7 .9"/>
<path d="M94.4 196.1l.4 .2 .7-.2M97.2 195.2l-1.7 .9M101.1 198.4v7.3l24 13.9M101.1 198.4l24 13.9M101.1 198.4l24-13.9 24.1 13.9M103.9 198.4l21.2-12.3 21.2 12.3-21.2 12.2zM125.1 186.1v7.1M125.1 193.2l-15 8.7M125.1 193.2l15.1 8.7M149 180.1v18.2M149.2 198.4l-24.1 13.9M149.2 198.4v7.3l-24.1 13.9"/>
<path d="M149.3 180.4v47.4M149.3 180.4l1.7 1M149.4 180.2l.1 .1M149.5 180.3l1.7 1M149.5 180.2v.1M151 181.4l.3 .2 .8-.2M151 181.4v47.4M151.2 181.3h.2M151.2 181.2v.1M151.5 181.1a.34 .34 0 0 0 .2 .4 .34 .34 0 0 0 .4-.1M151.8 180.9v.2h.3M151.8 180.9l.3 .2"/>
<path d="M152.1 181.4v47.4M153.8 180.4l-1.7 1M153.8 180.4v47.4M153.8 180.1l-1.7 1M154 180.3v47.2l-.2 .3M125.1 212.3v7.3M149 205.8v21.8l.3 .2M187.4 205.8l1.7 1M189.1 206.8l.6 .1 .6-.1M191.9 205.8l-1.6 1M149.3 227.8l1.7 1M151 228.8l.3 .1 .8-.1"/>
<path d="M153.8 227.8l-1.7 1"/>
</g>
<text font-size="8.5" x="330.3" y="279.7">Planos_Ensamble</text>
<g font-size="6.3">
<text x="334.1" y="258.3">Soldaduras y elementos</text>
<text x="350.1" y="264.6">de ensamble</text>
</g>
<g font-size="5.3">
<text x="41" y="9.5">8</text>
<text x="88.5" y="9.5">7</text>
<text x="138.5" y="9.5">6</text>
<text x="188.5" y="9.5">5</text>
<text x="238.5" y="9.5">4</text>
<text x="288.5" y="9.5">3</text>
<text x="338.5" y="9.5">2</text>
<text x="386" y="9.5">1</text>
<text x="16.2" y="31.2">F</text>
<text x="411.2" y="31.2">F</text>
<text x="16.1" y="75.5">E</text>
<text x="411.1" y="75.5">E</text>
<text x="15.5" y="125.5">D</text>
<text x="410.5" y="125.5">D</text>
<text x="15.4" y="175.5">C</text>
<text x="410.4" y="175.5">C</text>
<text x="16" y="225.5">B</text>
<text x="411" y="225.5">B</text>
<text x="15.5" y="269.7">A</text>
<text x="410.5" y="269.7">A</text>
<text x="41" y="291.5">8</text>
<text x="88.5" y="291.5">7</text>
<text x="138.5" y="291.5">6</text>
<text x="188.5" y="291.5">5</text>
<text x="238.5" y="291.5">4</text>
<text x="288.5" y="291.5">3</text>
<text x="338.5" y="291.5">2</text>
<text x="386" y="291.5">1</text>
</g>
<g font-size="4.9">
<text x="249.1" y="14.9">TAMAÑO DE</text>
<text x="281.8" y="17.3">SÍMBOLO</text>
<text x="305.9" y="14.9">LONGITUD DE</text>
<text x="344.9" y="14.9">MATERIAL DE</text>
<text x="382.9" y="17.3">CANTIDAD</text>
<text x="248.9" y="19.8">SOLDADURA</text>
<text x="307.1" y="19.8">SOLDADURA</text>
<text x="345.2" y="19.8">SOLDADURA</text>
<text x="232.1" y="28.3">1</text>
<text x="262.5" y="28.3">3</text>
<text x="315.9" y="28.3">73.13</text>
<text x="343.1" y="28.3">Soldadura 611</text>
<text x="394.4" y="28.3">4</text>
<text x="232.1" y="39.3">2</text>
<text x="262.5" y="39.3">3</text>
<text x="315.9" y="39.3">17.83</text>
<text x="343.1" y="39.3">Soldadura 611</text>
<text x="394.4" y="39.3">2</text>
</g>
<g font-size="4.7">
<text x="226.6" y="14.9">N.º DE</text>
<text x="221.8" y="19.5">ELEMENTO</text>
<text x="49.7" y="59.1">2</text>
<text x="91.3" y="59.1">8</text>
<text x="132.9" y="59.1">5</text>
<text x="173.1" y="59.1">11</text>
<text x="199.1" y="76">9</text>
<text x="316.2" y="74.3">N.º DE</text>
<text x="346.2" y="76.5">N.º DE PIEZA</text>
<text x="384.6" y="76.5">CANTIDAD</text>
<text x="311.3" y="78.8">ELEMENTO</text>
<text x="48.4" y="100.7">19</text>
<text x="199.1" y="117.5">4</text>
<text x="49.7" y="142.2">1</text>
<text x="197.8" y="159">13</text>
<text x="48.4" y="183.8">20</text>
<text x="199.1" y="200.6">3</text>
<text x="49.7" y="225.3">6</text>
<text x="197.8" y="242.1">18</text>
<text x="52.4" y="262.9">14</text>
<text x="93.9" y="262.9">16</text>
<text x="136.8" y="262.9">7</text>
<text x="177" y="262.9">10</text>
</g>
<g font-size="4.2">
<text x="321.9" y="85.3">1</text>
<text x="336.8" y="85.3">Estructura2</text>
<text x="395.5" y="85.3">1</text>
<text x="321.9" y="92.6">2</text>
<text x="336.8" y="92.6">Tolva</text>
<text x="395.5" y="92.6">1</text>
<text x="321.9" y="99.9">3</text>
<text x="336.8" y="99.9">Placa_base</text>
<text x="395.5" y="99.9">1</text>
<text x="321.9" y="107.2">4</text>
<text x="336.8" y="107.2">Guarda_Clasif</text>
<text x="395.5" y="107.2">1</text>
<text x="321.9" y="114.6">5</text>
<text x="336.8" y="114.6">Clasif</text>
<text x="395.5" y="114.6">1</text>
<text x="321.9" y="121.5">6</text>
<text x="336.8" y="121.5">Soporte-motor</text>
<text x="395.5" y="121.5">1</text>
<text x="321.9" y="129.2">7</text>
<text x="336.8" y="129.2">Servo_Motor</text>
<text x="395.5" y="129.2">1</text>
<text x="321.9" y="136.5">8</text>
<text x="336.8" y="136.5">Union_Claf_motor</text>
<text x="395.5" y="136.5">1</text>
<text x="321.9" y="143.9">9</text>
<text x="336.8" y="143.9">kiso</text>
<text x="395.5" y="143.9">1</text>
<text x="320.7" y="150.8">10</text>
<text x="336.8" y="150.8">Soporte_MicroServo</text>
<text x="395.5" y="150.8">1</text>
<text x="320.7" y="158.5">11</text>
<text x="336.8" y="158.5">Placa_clasif</text>
<text x="395.5" y="158.5">1</text>
<text x="320.7" y="167">12</text>
<text x="336.8" y="164.9">B18.3.1M - 4 x 0.7 x 12</text>
<text x="394.3" y="167">20</text>
<text x="336.8" y="169">Hex SHCS -- 12NHX</text>
<text x="320.7" y="175.4">13</text>
<text x="336.8" y="175.4">Guia_Grano</text>
<text x="395.5" y="175.4">2</text>
<text x="320.7" y="182.4">14</text>
<text x="336.8" y="182.4">Soporte_celda</text>
<text x="395.5" y="182.4">1</text>
<text x="320.7" y="190.1">15</text>
<text x="336.8" y="190.1">Celda</text>
<text x="395.5" y="190.1">1</text>
<text x="320.7" y="197">16</text>
<text x="336.8" y="197">Platina_pesa</text>
<text x="395.5" y="197">1</text>
<text x="336.8" y="203.7">B18.2.4.2M - Hex nut,</text>
<text x="320.7" y="205.8">17</text>
<text x="336.8" y="207.9">Style 2, M4 x 0.7 --D-N</text>
<text x="394.3" y="205.8">20</text>
<text x="320.7" y="214.6">18</text>
<text x="336.8" y="214.6">Soporte_Placa_Base</text>
<text x="395.5" y="214.6">2</text>
<text x="320.7" y="222.3">19</text>
<text x="336.8" y="222.3">Case base</text>
<text x="395.5" y="222.3">1</text>
<text x="320.7" y="229.2">20</text>
<text x="336.8" y="229.2">Case cap</text>
<text x="395.5" y="229.2">1</text>
</g>
<text font-size="3.9" x="400.9" y="275.5">A3</text>
<text font-size="3.2" x="304" y="277.9">N/A</text>
<g font-size="2">
<text x="231.8" y="234.6">SI NO SE INDICA LO CONTRARIO:</text>
<text x="231.8" y="237.1">LAS COTAS SE EXPRESAN EN MM</text>
<text x="231.8" y="239.6">ACABADO SUPERFICIAL:</text>
<text x="264.4" y="234.6">ACABADO:</text>
<text x="311.3" y="234.5">REBARBAR Y</text>
<text x="311.3" y="237">ROMPER ARISTAS</text>
<text x="311.3" y="239.5">VIVAS</text>
<text x="342.6" y="236">NO CAMBIE LA ESCALA</text>
<text x="383.3" y="236.2">REVISIÓN</text>
<text x="231.8" y="242.1">TOLERANCIAS:</text>
<text x="233.4" y="244.6">LINEAL:</text>
<text x="233.4" y="247.1">ANGULAR:</text>
<text x="244.3" y="252">NOMBRE</text>
<text x="260" y="251.9">FIRMA</text>
<text x="277.2" y="251.9">FECHA</text>
<text x="329.9" y="251.9">TÍTULO:</text>
<text x="230.6" y="256.1">DIBUJ.</text>
<text x="230.7" y="260.3">VERIF.</text>
<text x="230.4" y="264.4">APROB.</text>
<text x="230.5" y="268.8">FABR.</text>
<text x="230.7" y="273.1">CALID.</text>
<text x="285.6" y="272.5">MATERIAL:</text>
<text x="330.1" y="272.5">N.º DE DIBUJO</text>
<text x="285.6" y="285.5">PESO:</text>
<text x="330.1" y="285.6">ESCALA:1:6</text>
<text x="374.5" y="285.6">HOJA 1 DE 1</text>
</g>
</svg>
